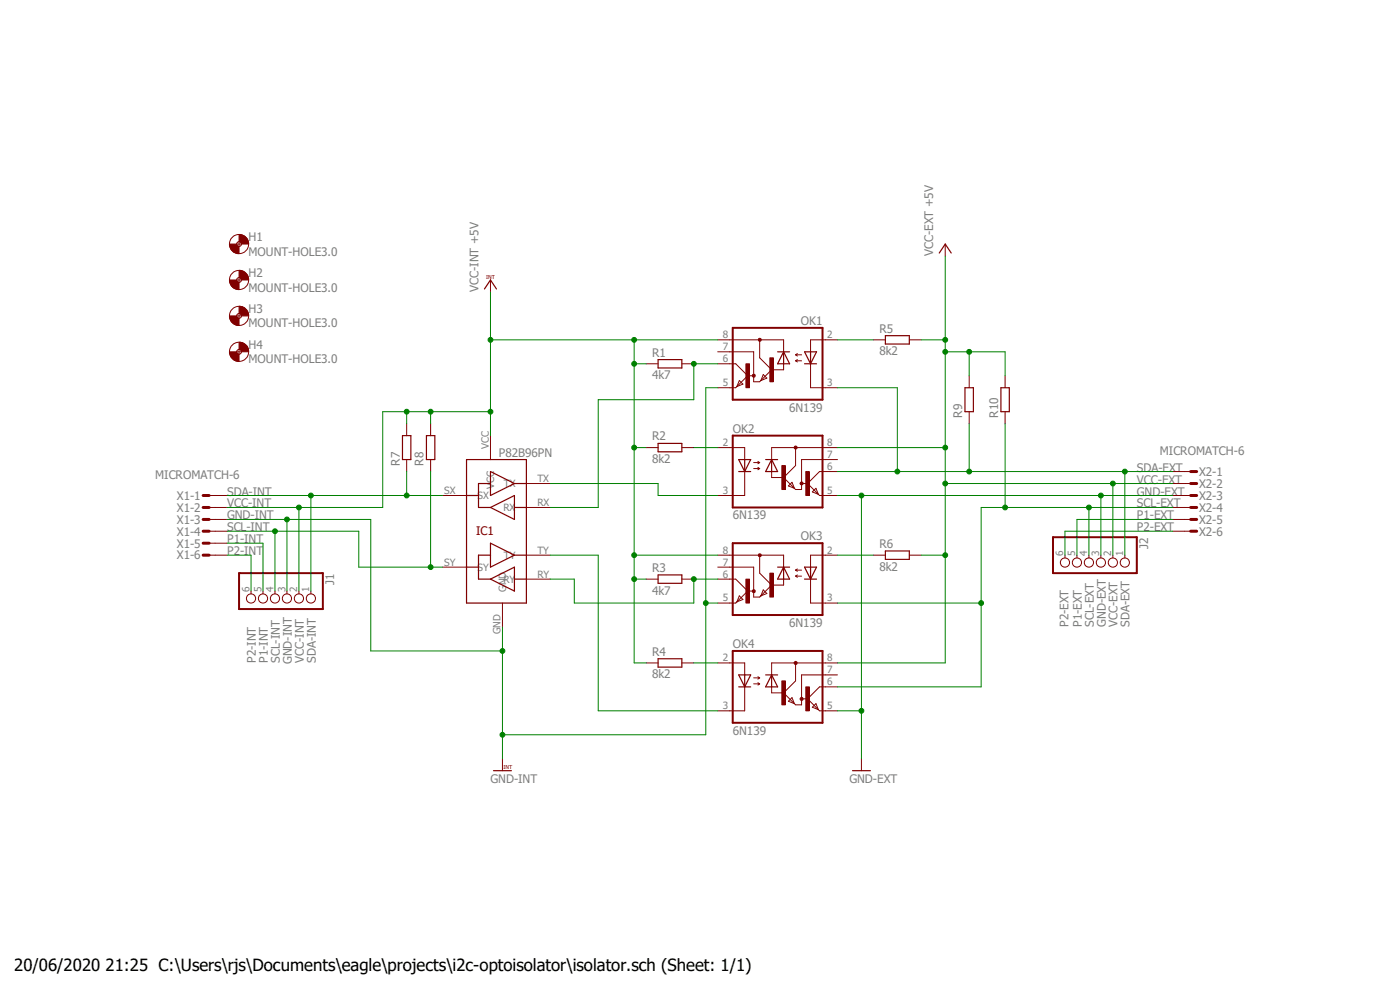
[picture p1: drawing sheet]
<svg xmlns="http://www.w3.org/2000/svg" width="297mm" height="210mm" viewBox="0 0 297 210" stroke-linecap="round" stroke-linejoin="round" font-family="sans-serif">
<path d="M32.3 38.3l232.4 128.4M264.7 38.3l-232.4 128.4" fill="none" stroke="#fff" stroke-width=".21"/>
<g fill="none" stroke="#800000" stroke-width=".21">
<path d="M154.8 74.6h5.1v6.4h1.3l2.5-2.6M154.8 72.1h11.4v2.5M154.8 77.2h1.3l2.5 2.5M158.6 79.7h1.3M158.6 79.7l-2.5 2.6h-1.3M161.2 72.1v3.8l2.5 2.5M161.9 79.5l.8 .7-1.3 .5zM166.2 77.2v1.2h-2.5M168.8 75.3h1.3M168.8 75.3l.4 .2M168.8 76.5h1.3M168.8 76.5l.4 .3"/>
<path d="M169.2 75l-.4 .3M169.2 76.3l-.4 .2M172 77.2v5.1h3.1M175.1 72.1h-3.1v2.5M156.8 80.7l.8 .8-1.3 .5z"/>
</g>
<path d="M165 74.6h2.5M166.2 74.6l1.3 2.6h-2.5zM166.2 74.6v2.6M170.7 74.6h2.5l-1.2 2.6zM170.7 77.2h2.5M172 74.6v2.6" fill="none" stroke="#800000" stroke-width=".25"/>
<path d="M155.4 69.6h19.1v15.2h-19.1z" fill="none" stroke="#800000" stroke-width=".42"/>
<path d="M161 71.8h.4v.5l-.2 .1-.2-.1z" fill-rule="evenodd" fill="#800000"/>
<path d="M161 71.8h.4v.5l-.2 .1-.2-.1z" fill="none" stroke="#800000" stroke-width=".21"/>
<path d="M159.7 79.5h.4v.4l-.2 .2-.2-.2z" fill-rule="evenodd" fill="#800000"/>
<path d="M159.7 79.5h.4v.4l-.2 .2-.2-.2z" fill="none" stroke="#800000" stroke-width=".21"/>
<path d="M163.3 75.9h.8v5.1h-.8z" fill-rule="evenodd" fill="#800000"/>
<path d="M163.3 75.9h.8v5.1h-.8z" fill="none" stroke="#800000" stroke-width=".21"/>
<path d="M158.2 77.2h.8v5.1h-.8z" fill-rule="evenodd" fill="#800000"/>
<g fill="none" stroke="#800000" stroke-width=".21">
<path d="M152.3 72.1h2.5M152.3 74.6h2.5M152.3 77.2h2.5M158.2 77.2h.8v5.1h-.8zM175.1 72.1h2.6M152.3 82.3h2.5M154.8 95h3.2v2.5M159.9 98.1h1.3M159.9 99.4h1.3M160.8 97.9l.4 .2M160.8 99.1l.4 .3M161.2 98.1l-.4 .3"/>
<path d="M161.2 99.4l-.4 .3M168.8 95v3.8l-2.6 2.5M175.1 82.3h2.6M175.1 97.5h-5v6.3h-1.3l-2.6-2.5M175.1 95h-11.4v2.5M158 100v5.1h-3.2M163.7 100v1.3h2.5M168 102.3l.5 1.3-1.2-.5zM170.1 102.6h1.2M171.3 102.6l2.6 2.5h1.2M173.1 103.6l.5 1.3-1.3-.5zM175.1 100h-1.2l-2.6 2.6"/>
</g>
<path d="M156.7 97.5h2.6l-1.3 2.5zM158 97.5v2.5M162.4 97.5h2.6M163.7 97.5l1.3 2.5h-2.6zM163.7 97.5v2.5M156.7 100h2.6" fill="none" stroke="#800000" stroke-width=".25"/>
<path d="M155.4 92.4h19.1v15.3h-19.1z" fill="none" stroke="#800000" stroke-width=".42"/>
<path d="M168.6 94.7h.4v.5l-.2 .1-.2-.1-.2-.2z" fill-rule="evenodd" fill="#800000"/>
<path d="M168.6 94.7h.4v.5l-.2 .1-.2-.1-.2-.2z" fill="none" stroke="#800000" stroke-width=".21"/>
<path d="M169.8 102.3h.5v.5h-.5l-.1-.2z" fill-rule="evenodd" fill="#800000"/>
<path d="M169.8 102.3h.5v.5h-.5l-.1-.2z" fill="none" stroke="#800000" stroke-width=".21"/>
<path d="M165.9 98.8h.7v5h-.7z" fill-rule="evenodd" fill="#800000"/>
<path d="M165.9 98.8h.7v5h-.7z" fill="none" stroke="#800000" stroke-width=".21"/>
<path d="M170.9 100h.8v5.1h-.8z" fill-rule="evenodd" fill="#800000"/>
<g fill="none" stroke="#800000" stroke-width=".21">
<path d="M152.3 95h2.5M175.1 95h2.6M175.1 97.5h2.6M152.3 105.1h2.5M154.8 117.8h11.4v2.5M161.2 117.8v3.8l2.5 2.5M170.9 100h.8v5.1h-.8zM175.1 105.1h2.6M175.1 100h2.6M175.1 117.8h-3.1v2.5M154.8 120.3h5.1v6.4h1.3l2.5-2.6M154.8 122.9h1.3l2.5 2.5"/>
<path d="M156.8 126.4l.8 .8-1.3 .5zM158.6 125.4h1.3M158.6 125.4l-2.5 2.5h-1.3M161.9 125.1l.8 .8-1.3 .5zM166.2 122.9v1.2h-2.5M168.8 120.9h1.3M168.8 120.9l.4 .3M168.8 122.2h1.3M168.8 122.2l.4 .3M169.2 120.7l-.4 .2M169.2 122l-.4 .2M172 122.9v5h3.1"/>
</g>
<path d="M165 120.3h2.5M166.2 120.3l1.3 2.6h-2.5zM166.2 120.3v2.6M170.7 120.3h2.5l-1.2 2.6zM170.7 122.9h2.5M172 120.3v2.6" fill="none" stroke="#800000" stroke-width=".25"/>
<path d="M155.4 115.2h19.1v15.3h-19.1z" fill="none" stroke="#800000" stroke-width=".42"/>
<path d="M161 117.6h.4v.4h-.4z" fill-rule="evenodd" fill="#800000"/>
<path d="M161 117.6h.4v.4h-.4z" fill="none" stroke="#800000" stroke-width=".21"/>
<path d="M159.7 125.2h.4v.4h-.4z" fill-rule="evenodd" fill="#800000"/>
<path d="M159.7 125.2h.4v.4h-.4z" fill="none" stroke="#800000" stroke-width=".21"/>
<path d="M163.3 121.6h.8v5.1h-.8z" fill-rule="evenodd" fill="#800000"/>
<path d="M163.3 121.6h.8v5.1h-.8z" fill="none" stroke="#800000" stroke-width=".21"/>
<path d="M158.2 122.9h.8v5h-.8z" fill-rule="evenodd" fill="#800000"/>
<g fill="none" stroke="#800000" stroke-width=".21">
<path d="M152.3 117.8h2.5M175.1 117.8h2.6M152.3 127.9h2.5M152.3 120.3h2.5M152.3 122.9h2.5M158.2 122.9h.8v5h-.8zM175.1 127.9h2.6M154.8 140.6h3.2v2.6M158 145.7v5.1h-3.2M159.9 143.8h1.3M159.9 145.1h1.3M160.8 143.6l.4 .2"/>
<path d="M160.8 144.8l.4 .3M161.2 143.8l-.4 .3M161.2 145.1l-.4 .2M163.7 145.7v1.3h2.5M168 148l.5 1.3-1.2-.5zM168.8 140.6v3.8l-2.6 2.6M170.1 148.3h1.2M171.3 148.3l2.6 2.5h1.2M173.1 149.3l.5 1.2-1.3-.5zM175.1 143.2h-5v6.3h-1.3l-2.6-2.5M175.1 140.6h-11.4v2.6M175.1 145.7h-1.2l-2.6 2.6"/>
</g>
<path d="M156.7 143.2h2.6l-1.3 2.5zM156.7 145.7h2.6M158 143.2v2.5M162.4 143.2h2.6M163.7 143.2l1.3 2.5h-2.6zM163.7 143.2v2.5" fill="none" stroke="#800000" stroke-width=".25"/>
<path d="M155.4 138.1h19.1v15.2h-19.1z" fill="none" stroke="#800000" stroke-width=".42"/>
<path d="M168.6 140.4l.2-.1 .2 .1v.5h-.4l-.2-.3z" fill-rule="evenodd" fill="#800000"/>
<path d="M168.6 140.4l.2-.1 .2 .1v.5h-.4l-.2-.3z" fill="none" stroke="#800000" stroke-width=".21"/>
<path d="M169.8 148l.3-.1 .2 .1v.5h-.5l-.1-.2z" fill-rule="evenodd" fill="#800000"/>
<path d="M169.8 148l.3-.1 .2 .1v.5h-.5l-.1-.2z" fill="none" stroke="#800000" stroke-width=".21"/>
<path d="M165.9 144.4h.7v5.1h-.7z" fill-rule="evenodd" fill="#800000"/>
<path d="M165.9 144.4h.7v5.1h-.7z" fill="none" stroke="#800000" stroke-width=".21"/>
<path d="M170.9 145.7h.8v5.1h-.8z" fill-rule="evenodd" fill="#800000"/>
<g fill="none" stroke="#800000" stroke-width=".21">
<path d="M104.1 59.4v2.5M200.5 51.8v2.5M137.1 77.2h2.5M144.7 77.2h2.5M185.3 72.1h2.5M192.9 72.1h2.6M104.1 92.4v5.1M137.1 95h2.5M144.7 95h2.5M44.4 117.8h3.8M44.4 105.1h3.8M44.4 107.7h3.8"/>
<path d="M44.4 110.2h3.8M44.4 112.7h3.8M44.4 115.2h3.8M93.9 105.1h5.1M111.7 117.8h5.1M111.7 102.6h5.1M111.7 107.7h5.1M185.3 117.8h2.5M192.9 117.8h2.6M225.9 117.8v.6M228.5 117.8v.6M231 117.8v.6"/>
<path d="M233.6 117.8v.6M236.1 117.8v.6M238.6 117.8v.6M248.8 105.1h3.8M248.8 102.6h3.8M248.8 107.7h3.8M248.8 110.2h3.8M248.8 112.7h3.8M248.8 100h3.8M53.3 125.4v.6M55.8 125.4v.6M58.3 125.4v.6"/>
<path d="M60.9 125.4v.6M63.4 125.4v.6M66 125.4v.6M93.9 120.3h5.1M106.6 127.9v5.1M111.7 122.9h5.1M137.1 122.9h2.5M144.7 122.9h2.5M137.1 140.6h2.5M144.7 140.6h2.5M152.3 140.6h2.5M152.3 150.8h2.5"/>
<path d="M170.9 145.7h.8v5.1h-.8zM175.1 140.6h2.6M175.1 150.8h2.6M175.1 143.2h2.6M175.1 145.7h2.6M106.6 161v2.5M182.8 161v2.5"/>
<circle cx="225.9" cy="119.3" r=".98"/>
<circle cx="228.5" cy="119.3" r=".98"/>
<circle cx="231" cy="119.3" r=".98"/>
<circle cx="233.5" cy="119.3" r=".98"/>
<circle cx="236.1" cy="119.3" r=".98"/>
<circle cx="238.6" cy="119.3" r=".98"/>
<circle cx="53.3" cy="127" r=".98"/>
<circle cx="55.8" cy="127" r=".98"/>
<circle cx="58.3" cy="127" r=".98"/>
<circle cx="60.9" cy="127" r=".98"/>
<circle cx="63.4" cy="127" r=".98"/>
<circle cx="66" cy="127" r=".98"/>
</g>
<g fill="none" stroke="#800000" stroke-width=".25">
<path d="M199.3 53.7l1.2-1.9 1.3 1.9M102.8 61.3l1.3-1.9 1.2 1.9M139.6 76.3h5.1v1.8h-5.1zM187.8 71.2h5.1v1.8h-5.1zM99 97.5h12.7v30.4h-12.7zM139.6 94.1h5.1v1.7h-5.1zM99 105.1h2.5M104.1 102.6h-2.6v5.1h2.6M104.1 100l5 2.6-5 2.5zM104.1 115.2l5 2.6-5 2.5zM104.1 107.7l5-2.6v5.1zM104.1 117.8h-2.6v5.1h2.6"/>
<path d="M109.1 102.6h2.6M109.1 107.7h2.6M109.1 117.8h2.6M187.8 116.9h5.1v1.8h-5.1zM99 120.3h2.5M104.1 122.9l5-2.6v5.1zM109.1 122.9h2.6M139.6 122h5.1v1.7h-5.1zM139.6 139.7h5.1v1.8h-5.1zM104.7 163.5h3.8M180.8 163.5h3.9"/>
</g>
<path d="M43.1 105.1h1.3M43.1 107.7h1.3M43.1 110.2h1.3M43.1 112.7h1.3M43.1 115.2h1.3M43.1 117.8h1.3M252.6 105.1h1.3M252.6 107.7h1.3M252.6 110.2h1.3M252.6 112.7h1.3M252.6 100h1.3M252.6 102.6h1.3" fill="none" stroke="#800000" stroke-width=".64"/>
<path d="M223.4 114h17.8v7.6h-17.8zM50.7 121.6h17.8v7.6h-17.8z" fill="none" stroke="#800000" stroke-width=".42"/>
<path d="M50.7 49.7a1.99 1.99 0 0 1 2 2.1h-1.5l-.1-.4-.4-.1z" fill-rule="evenodd" fill="#800000"/>
<path d="M50.7 49.7a1.99 1.99 0 0 1 2 2.1h-1.5l-.1-.4-.4-.1z" fill="none" stroke="#800000" stroke-width=".21"/>
<path d="M48.7 51.8h1.5l.2 .4 .3 .1v1.5a1.97 1.97 0 0 1-2-2z" fill-rule="evenodd" fill="#800000"/>
<g fill="none" stroke="#800000" stroke-width=".21">
<path d="M48.7 51.8h1.5l.2 .4 .3 .1v1.5a1.97 1.97 0 0 1-2-2zM50.2 51.8h1M50.7 51.3v1"/>
<circle cx="50.7" cy="51.8" r="2.04"/>
<circle cx="50.7" cy="51.8" r=".51"/>
</g>
<path d="M50.7 57.4a1.99 1.99 0 0 1 2 2h-1.5l-.1-.3-.4-.2z" fill-rule="evenodd" fill="#800000"/>
<path d="M50.7 57.4a1.99 1.99 0 0 1 2 2h-1.5l-.1-.3-.4-.2z" fill="none" stroke="#800000" stroke-width=".21"/>
<path d="M48.7 59.4h1.5l.2 .4 .3 .1v1.5a1.97 1.97 0 0 1-2-2z" fill-rule="evenodd" fill="#800000"/>
<g fill="none" stroke="#800000" stroke-width=".21">
<path d="M48.7 59.4h1.5l.2 .4 .3 .1v1.5a1.97 1.97 0 0 1-2-2zM50.2 59.4h1M50.7 58.9v1"/>
<circle cx="50.7" cy="59.4" r="2.04"/>
<circle cx="50.7" cy="59.4" r=".51"/>
</g>
<path d="M50.7 65a1.99 1.99 0 0 1 2 2h-1.5l-.1-.3-.4-.2z" fill-rule="evenodd" fill="#800000"/>
<path d="M50.7 65a1.99 1.99 0 0 1 2 2h-1.5l-.1-.3-.4-.2z" fill="none" stroke="#800000" stroke-width=".21"/>
<path d="M48.7 67h1.5l.2 .4 .3 .1v1.5a2.05 2.05 0 0 1-2-2z" fill-rule="evenodd" fill="#800000"/>
<g fill="none" stroke="#800000" stroke-width=".21">
<path d="M48.7 67h1.5l.2 .4 .3 .1v1.5a2.05 2.05 0 0 1-2-2zM50.2 67h1M50.7 66.5v1"/>
<circle cx="50.7" cy="67" r="2.04"/>
<circle cx="50.7" cy="67" r=".51"/>
</g>
<path d="M50.7 72.6a1.99 1.99 0 0 1 2 2h-1.5a.45 .45 0 0 0-.5-.5z" fill-rule="evenodd" fill="#800000"/>
<path d="M50.7 72.6a1.99 1.99 0 0 1 2 2h-1.5a.45 .45 0 0 0-.5-.5z" fill="none" stroke="#800000" stroke-width=".21"/>
<path d="M48.7 74.6h1.5v.2l.5 .3v1.6a2.05 2.05 0 0 1-2-2.1z" fill-rule="evenodd" fill="#800000"/>
<g fill="none" stroke="#800000" stroke-width=".21">
<path d="M48.7 74.6h1.5v.2l.5 .3v1.6a2.05 2.05 0 0 1-2-2.1zM50.2 74.6h1M50.7 74.1v1M205.6 79.7v2.6M213.2 79.7v2.6M86.3 89.9v2.5M86.3 97.5v2.5M91.4 89.9v2.5M91.4 97.5v2.5M205.6 87.3v2.6M213.2 87.3v2.6"/>
<circle cx="50.7" cy="74.6" r="2.04"/>
<circle cx="50.7" cy="74.6" r=".51"/>
</g>
<path d="M85.4 92.4h1.8v5.1h-1.8zM90.5 92.4h1.7v5.1h-1.7zM204.7 82.3h1.8v5h-1.8zM212.3 82.3h1.8v5h-1.8z" fill="none" stroke="#800000" stroke-width=".25"/>
<path d="M116.8 122.9h5v5h25.4v-5h5.1M147.2 140.6h5.1" fill="none" stroke="#008000" stroke-width=".21"/>
<circle cx="147.2" cy="122.9" r=".51" fill="#008000"/>
<g fill="none" stroke="#008000" stroke-width=".21">
<path d="M177.7 72.1h7.6M147.2 95h5.1M213.2 89.9v17.8M116.8 102.6h22.8v2.5h12.7M116.8 117.8h10.1v33h25.4M177.7 117.8h7.6M231 107.7v10.1M248.8 107.7h-40.6v38h-30.5M177.7 127.9h30.5"/>
<circle cx="147.2" cy="122.9" r=".51"/>
</g>
<circle cx="231" cy="107.7" r=".51" fill="#008000"/>
<circle cx="231" cy="107.7" r=".51" fill="none" stroke="#008000" stroke-width=".21"/>
<circle cx="208.1" cy="127.9" r=".51" fill="#008000"/>
<circle cx="208.1" cy="127.9" r=".51" fill="none" stroke="#008000" stroke-width=".21"/>
<circle cx="213.2" cy="107.7" r=".51" fill="#008000"/>
<g fill="none" stroke="#008000" stroke-width=".21">
<path d="M177.7 82.3h12.7v17.7M205.6 89.9v10.1M177.7 100h71.1M238.6 100v17.8"/>
<circle cx="213.2" cy="107.7" r=".51"/>
</g>
<circle cx="190.4" cy="100" r=".51" fill="#008000"/>
<circle cx="190.4" cy="100" r=".51" fill="none" stroke="#008000" stroke-width=".21"/>
<circle cx="238.6" cy="100" r=".51" fill="#008000"/>
<circle cx="238.6" cy="100" r=".51" fill="none" stroke="#008000" stroke-width=".21"/>
<circle cx="205.6" cy="100" r=".51" fill="#008000"/>
<g fill="none" stroke="#008000" stroke-width=".21">
<path d="M104.1 61.9v30.5M104.1 72.1h48.2M134.5 72.1v68.5h2.6M134.5 77.2h2.6M86.3 87.3v2.6M91.4 87.3v2.6M104.1 87.3h-22.9v20.4h-33M134.5 95h2.6M63.4 107.7v17.7M134.5 117.8h17.8M134.5 122.9h2.6"/>
<circle cx="205.6" cy="100" r=".51"/>
</g>
<circle cx="134.5" cy="122.9" r=".51" fill="#008000"/>
<circle cx="134.5" cy="122.9" r=".51" fill="none" stroke="#008000" stroke-width=".21"/>
<circle cx="134.5" cy="95" r=".51" fill="#008000"/>
<circle cx="134.5" cy="95" r=".51" fill="none" stroke="#008000" stroke-width=".21"/>
<circle cx="134.5" cy="77.2" r=".51" fill="#008000"/>
<circle cx="134.5" cy="77.2" r=".51" fill="none" stroke="#008000" stroke-width=".21"/>
<circle cx="134.5" cy="72.1" r=".51" fill="#008000"/>
<circle cx="134.5" cy="72.1" r=".51" fill="none" stroke="#008000" stroke-width=".21"/>
<circle cx="104.1" cy="72.1" r=".51" fill="#008000"/>
<circle cx="104.1" cy="72.1" r=".51" fill="none" stroke="#008000" stroke-width=".21"/>
<circle cx="104.1" cy="87.3" r=".51" fill="#008000"/>
<circle cx="104.1" cy="87.3" r=".51" fill="none" stroke="#008000" stroke-width=".21"/>
<circle cx="63.4" cy="107.7" r=".51" fill="#008000"/>
<circle cx="63.4" cy="107.7" r=".51" fill="none" stroke="#008000" stroke-width=".21"/>
<circle cx="134.5" cy="117.8" r=".51" fill="#008000"/>
<circle cx="134.5" cy="117.8" r=".51" fill="none" stroke="#008000" stroke-width=".21"/>
<circle cx="91.4" cy="87.3" r=".51" fill="#008000"/>
<circle cx="91.4" cy="87.3" r=".51" fill="none" stroke="#008000" stroke-width=".21"/>
<circle cx="86.3" cy="87.3" r=".51" fill="#008000"/>
<g fill="none" stroke="#008000" stroke-width=".21">
<path d="M200.5 54.3v86.3h-22.8M195.5 72.1h5M200.5 74.6h12.7v5.1M205.6 74.6v5.1M177.7 95h22.8M195.5 117.8h5M200.5 102.6h48.3M236.1 102.6v15.2"/>
<circle cx="86.3" cy="87.3" r=".51"/>
</g>
<circle cx="200.5" cy="117.8" r=".51" fill="#008000"/>
<circle cx="200.5" cy="117.8" r=".51" fill="none" stroke="#008000" stroke-width=".21"/>
<circle cx="200.5" cy="72.1" r=".51" fill="#008000"/>
<circle cx="200.5" cy="72.1" r=".51" fill="none" stroke="#008000" stroke-width=".21"/>
<circle cx="200.5" cy="95" r=".51" fill="#008000"/>
<circle cx="200.5" cy="95" r=".51" fill="none" stroke="#008000" stroke-width=".21"/>
<circle cx="200.5" cy="102.6" r=".51" fill="#008000"/>
<circle cx="200.5" cy="102.6" r=".51" fill="none" stroke="#008000" stroke-width=".21"/>
<circle cx="236.1" cy="102.6" r=".51" fill="#008000"/>
<circle cx="236.1" cy="102.6" r=".51" fill="none" stroke="#008000" stroke-width=".21"/>
<circle cx="205.6" cy="74.6" r=".51" fill="#008000"/>
<circle cx="205.6" cy="74.6" r=".51" fill="none" stroke="#008000" stroke-width=".21"/>
<circle cx="200.5" cy="74.6" r=".51" fill="#008000"/>
<g fill="none" stroke="#008000" stroke-width=".21">
<path d="M48.2 105.1h45.7M66 105.1v20.3M86.3 100v5.1"/>
<circle cx="200.5" cy="74.6" r=".51"/>
</g>
<circle cx="66" cy="105.1" r=".51" fill="#008000"/>
<circle cx="66" cy="105.1" r=".51" fill="none" stroke="#008000" stroke-width=".21"/>
<circle cx="86.3" cy="105.1" r=".51" fill="#008000"/>
<g fill="none" stroke="#008000" stroke-width=".21">
<path d="M48.2 112.7h27.9v7.6h17.8M58.3 112.7v12.7M91.4 100v20.3"/>
<circle cx="86.3" cy="105.1" r=".51"/>
</g>
<circle cx="58.3" cy="112.7" r=".51" fill="#008000"/>
<circle cx="58.3" cy="112.7" r=".51" fill="none" stroke="#008000" stroke-width=".21"/>
<circle cx="91.4" cy="120.3" r=".51" fill="#008000"/>
<g fill="none" stroke="#008000" stroke-width=".21">
<path d="M152.3 77.2h-5.1v7.6h-20.3v22.9h-10.1M48.2 115.2h7.6v10.2M48.2 117.8h5.1v7.6M248.8 110.2h-20.3v7.6M248.8 112.7h-22.9v5.1"/>
<circle cx="91.4" cy="120.3" r=".51"/>
</g>
<circle cx="147.2" cy="77.2" r=".51" fill="#008000"/>
<g fill="none" stroke="#008000" stroke-width=".21">
<path d="M177.7 105.1h71.1M182.8 105.1v55.9M233.6 105.1v12.7M177.7 150.8h5.1"/>
<circle cx="147.2" cy="77.2" r=".51"/>
</g>
<circle cx="233.5" cy="105.1" r=".51" fill="#008000"/>
<circle cx="233.5" cy="105.1" r=".51" fill="none" stroke="#008000" stroke-width=".21"/>
<circle cx="182.7" cy="105.1" r=".51" fill="#008000"/>
<circle cx="182.7" cy="105.1" r=".51" fill="none" stroke="#008000" stroke-width=".21"/>
<circle cx="182.7" cy="150.8" r=".51" fill="#008000"/>
<g fill="none" stroke="#008000" stroke-width=".21">
<path d="M152.3 82.3h-2.6v73.6h-43.1M48.2 110.2h30.5v27.9h27.9M60.9 110.2v15.2M106.6 133v28M149.7 127.9h2.6"/>
<circle cx="182.7" cy="150.8" r=".51"/>
</g>
<circle cx="106.6" cy="138.1" r=".51" fill="#008000"/>
<circle cx="106.6" cy="138.1" r=".51" fill="none" stroke="#008000" stroke-width=".21"/>
<circle cx="149.7" cy="127.9" r=".51" fill="#008000"/>
<circle cx="149.7" cy="127.9" r=".51" fill="none" stroke="#008000" stroke-width=".21"/>
<circle cx="60.9" cy="110.2" r=".51" fill="#008000"/>
<circle cx="60.9" cy="110.2" r=".51" fill="none" stroke="#008000" stroke-width=".21"/>
<circle cx="106.6" cy="155.9" r=".51" fill="#008000"/>
<circle cx="106.6" cy="155.9" r=".51" fill="none" stroke="#008000" stroke-width=".21"/>
<text font-size="3.6" x="3" y="206">20/06/2020 21:25 C:\Users\rjs\Documents\eagle\projects\i2c-optoisolator\isolator.sch (Sheet: 1/1)</text>
<g font-size="2.5" fill="#808080">
<text x="52.7" y="51.2">H1</text>
<text x="52.7" y="54.2">MOUNT-HOLE3.0</text>
<text x="52.7" y="58.8">H2</text>
<text x="198" y="54.3" transform="rotate(-90 198 54.3)">VCC-EXT +5V</text>
<text x="52.7" y="61.8">MOUNT-HOLE3.0</text>
<text x="101.5" y="61.9" transform="rotate(-90 101.5 61.9)">VCC-INT +5V</text>
<text x="52.7" y="69.5">MOUNT-HOLE3.0</text>
<text x="52.7" y="66.4">H3</text>
<text x="169.9" y="68.9">OK1</text>
<text x="186.6" y="70.6">R5</text>
<text x="52.7" y="77.1">MOUNT-HOLE3.0</text>
<text x="52.7" y="74">H4</text>
<text x="138.3" y="75.7">R1</text>
<text x="186.6" y="75.4">8k2</text>
<text x="138.3" y="80.5">4k7</text>
<text x="167.4" y="87.3">6N139</text>
<text x="204.1" y="88.6" transform="rotate(-90 204.1 88.6)">R9</text>
<text x="211.8" y="88.6" transform="rotate(-90 211.8 88.6)">R10</text>
<text x="138.3" y="93.4">R2</text>
<text x="155.5" y="91.8">OK2</text>
<text x="32.9" y="101.7">MICROMATCH-6</text>
<text x="84.8" y="98.8" transform="rotate(-90 84.8 98.8)">R7</text>
<text x="89.9" y="98.8" transform="rotate(-90 89.9 98.8)">R8</text>
<text x="105.8" y="97">P82B96PN</text>
<text x="138.3" y="98.3">8k2</text>
<text x="241.2" y="100">SDA-EXT</text>
<text x="246.1" y="96.6">MICROMATCH-6</text>
<text x="254.4" y="100.9">X2-1</text>
<text x="37.5" y="106">X1-1</text>
<text x="48.2" y="107.7">VCC-INT</text>
<text x="48.2" y="105.1">SDA-INT</text>
<text x="241.2" y="107.7">SCL-EXT</text>
<text x="241.2" y="102.6">VCC-EXT</text>
<text x="241.2" y="105.1">GND-EXT</text>
<text x="254.4" y="103.5">X2-2</text>
<text x="254.4" y="106">X2-3</text>
<text x="37.5" y="108.5">X1-2</text>
<text x="37.5" y="111.1">X1-3</text>
<text x="37.5" y="113.6">X1-4</text>
<text x="48.2" y="112.7">SCL-INT</text>
<text x="48.2" y="110.2">GND-INT</text>
<text x="155.5" y="110.2">6N139</text>
<text x="241.2" y="110.2">P1-EXT</text>
<text x="241.2" y="112.7">P2-EXT</text>
<text x="254.4" y="108.5">X2-4</text>
<text x="254.4" y="111.1">X2-5</text>
<text x="254.4" y="113.6">X2-6</text>
<text x="37.5" y="116.2">X1-5</text>
<text x="37.5" y="118.7">X1-6</text>
<text x="48.2" y="115.2">P1-INT</text>
<text x="48.2" y="117.8">P2-INT</text>
<text x="169.9" y="114.6">OK3</text>
<text x="186.6" y="116.3">R6</text>
<text x="243.6" y="116.4" transform="rotate(-90 243.6 116.4)">J2</text>
<text x="70.9" y="124" transform="rotate(-90 70.9 124)">J1</text>
<text x="138.3" y="121.4">R3</text>
<text x="186.6" y="121.1">8k2</text>
<text x="138.3" y="126.2">4k7</text>
<text x="155.5" y="137.5">OK4</text>
<text x="167.4" y="133">6N139</text>
<text x="226.7" y="133" transform="rotate(-90 226.7 133)">P2-EXT</text>
<text x="229.5" y="133" transform="rotate(-90 229.5 133)">P1-EXT</text>
<text x="232" y="133" transform="rotate(-90 232 133)">SCL-EXT</text>
<text x="234.6" y="133" transform="rotate(-90 234.6 133)">GND-EXT</text>
<text x="237.1" y="133" transform="rotate(-90 237.1 133)">VCC-EXT</text>
<text x="239.7" y="133" transform="rotate(-90 239.7 133)">SDA-EXT</text>
<text x="54.3" y="140.6" transform="rotate(-90 54.3 140.6)">P2-INT</text>
<text x="56.8" y="140.6" transform="rotate(-90 56.8 140.6)">P1-INT</text>
<text x="59.4" y="140.6" transform="rotate(-90 59.4 140.6)">SCL-INT</text>
<text x="61.9" y="140.9" transform="rotate(-90 61.9 140.9)">GND-INT</text>
<text x="64.4" y="140.6" transform="rotate(-90 64.4 140.6)">VCC-INT</text>
<text x="67" y="140.6" transform="rotate(-90 67 140.6)">SDA-INT</text>
<text x="138.3" y="143.9">8k2</text>
<text x="138.3" y="139.2">R4</text>
<text x="155.5" y="155.9">6N139</text>
<text x="104.1" y="166">GND-INT</text>
<text x="180.2" y="166">GND-EXT</text>
</g>
<text font-size="2.5" fill="#800000" x="101" y="113.5">IC1</text>
<g font-size="2.1" fill="#808080">
<text x="153.3" y="71.8">8</text>
<text x="175.5" y="71.8">2</text>
<text x="153.3" y="74.3">7</text>
<text x="153.3" y="76.8">6</text>
<text x="153.3" y="81.9">5</text>
<text x="175.5" y="81.9">3</text>
<text x="103.7" y="95.2" transform="rotate(-90 103.7 95.2)">VCC</text>
<text x="153.3" y="94.6">2</text>
<text x="175.5" y="94.6">8</text>
<text x="175.5" y="97.1">7</text>
<text x="175.5" y="99.7">6</text>
<text x="94.2" y="104.7">SX</text>
<text x="101.3" y="105.9">SX</text>
<text x="104.8" y="103.6" transform="rotate(-90 104.8 103.6)">VCC</text>
<text x="106.9" y="103.3">TX</text>
<text x="114" y="102.2">TX</text>
<text x="114" y="107.3">RX</text>
<text x="153.3" y="104.7">3</text>
<text x="175.5" y="104.7">5</text>
<text x="106.8" y="108.4">RX</text>
<text x="94.2" y="120">SY</text>
<text x="106.9" y="118.5">TY</text>
<text x="114" y="117.4">TY</text>
<text x="153.3" y="120">7</text>
<text x="153.3" y="117.4">8</text>
<text x="175.5" y="117.4">2</text>
<text x="225.6" y="118" transform="rotate(-90 225.6 118)">6</text>
<text x="228.1" y="118" transform="rotate(-90 228.1 118)">5</text>
<text x="230.6" y="118" transform="rotate(-90 230.6 118)">4</text>
<text x="233.2" y="118" transform="rotate(-90 233.2 118)">3</text>
<text x="235.7" y="118" transform="rotate(-90 235.7 118)">2</text>
<text x="238.3" y="118" transform="rotate(-90 238.3 118)">1</text>
<text x="52.9" y="125.6" transform="rotate(-90 52.9 125.6)">6</text>
<text x="55.5" y="125.6" transform="rotate(-90 55.5 125.6)">5</text>
<text x="58" y="125.6" transform="rotate(-90 58 125.6)">4</text>
<text x="60.5" y="125.6" transform="rotate(-90 60.5 125.6)">3</text>
<text x="63.1" y="125.6" transform="rotate(-90 63.1 125.6)">2</text>
<text x="65.6" y="125.6" transform="rotate(-90 65.6 125.6)">1</text>
<text x="101.3" y="121.1">SY</text>
<text x="106.8" y="123.6">RY</text>
<text x="107.4" y="125.6" transform="rotate(-90 107.4 125.6)">GND</text>
<text x="114" y="122.5">RY</text>
<text x="153.3" y="122.5">6</text>
<text x="153.3" y="127.6">5</text>
<text x="175.5" y="127.6">3</text>
<text x="106.2" y="134.5" transform="rotate(-90 106.2 134.5)">GND</text>
<text x="153.3" y="140.3">2</text>
<text x="175.5" y="142.8">7</text>
<text x="175.5" y="140.3">8</text>
<text x="175.5" y="145.4">6</text>
<text x="153.3" y="150.5">3</text>
<text x="175.5" y="150.5">5</text>
</g>
<g font-size="1.1" fill="#800000">
<text x="103.2" y="59.1">INT</text>
<text x="106.8" y="163.2">INT</text>
</g>
</svg>
